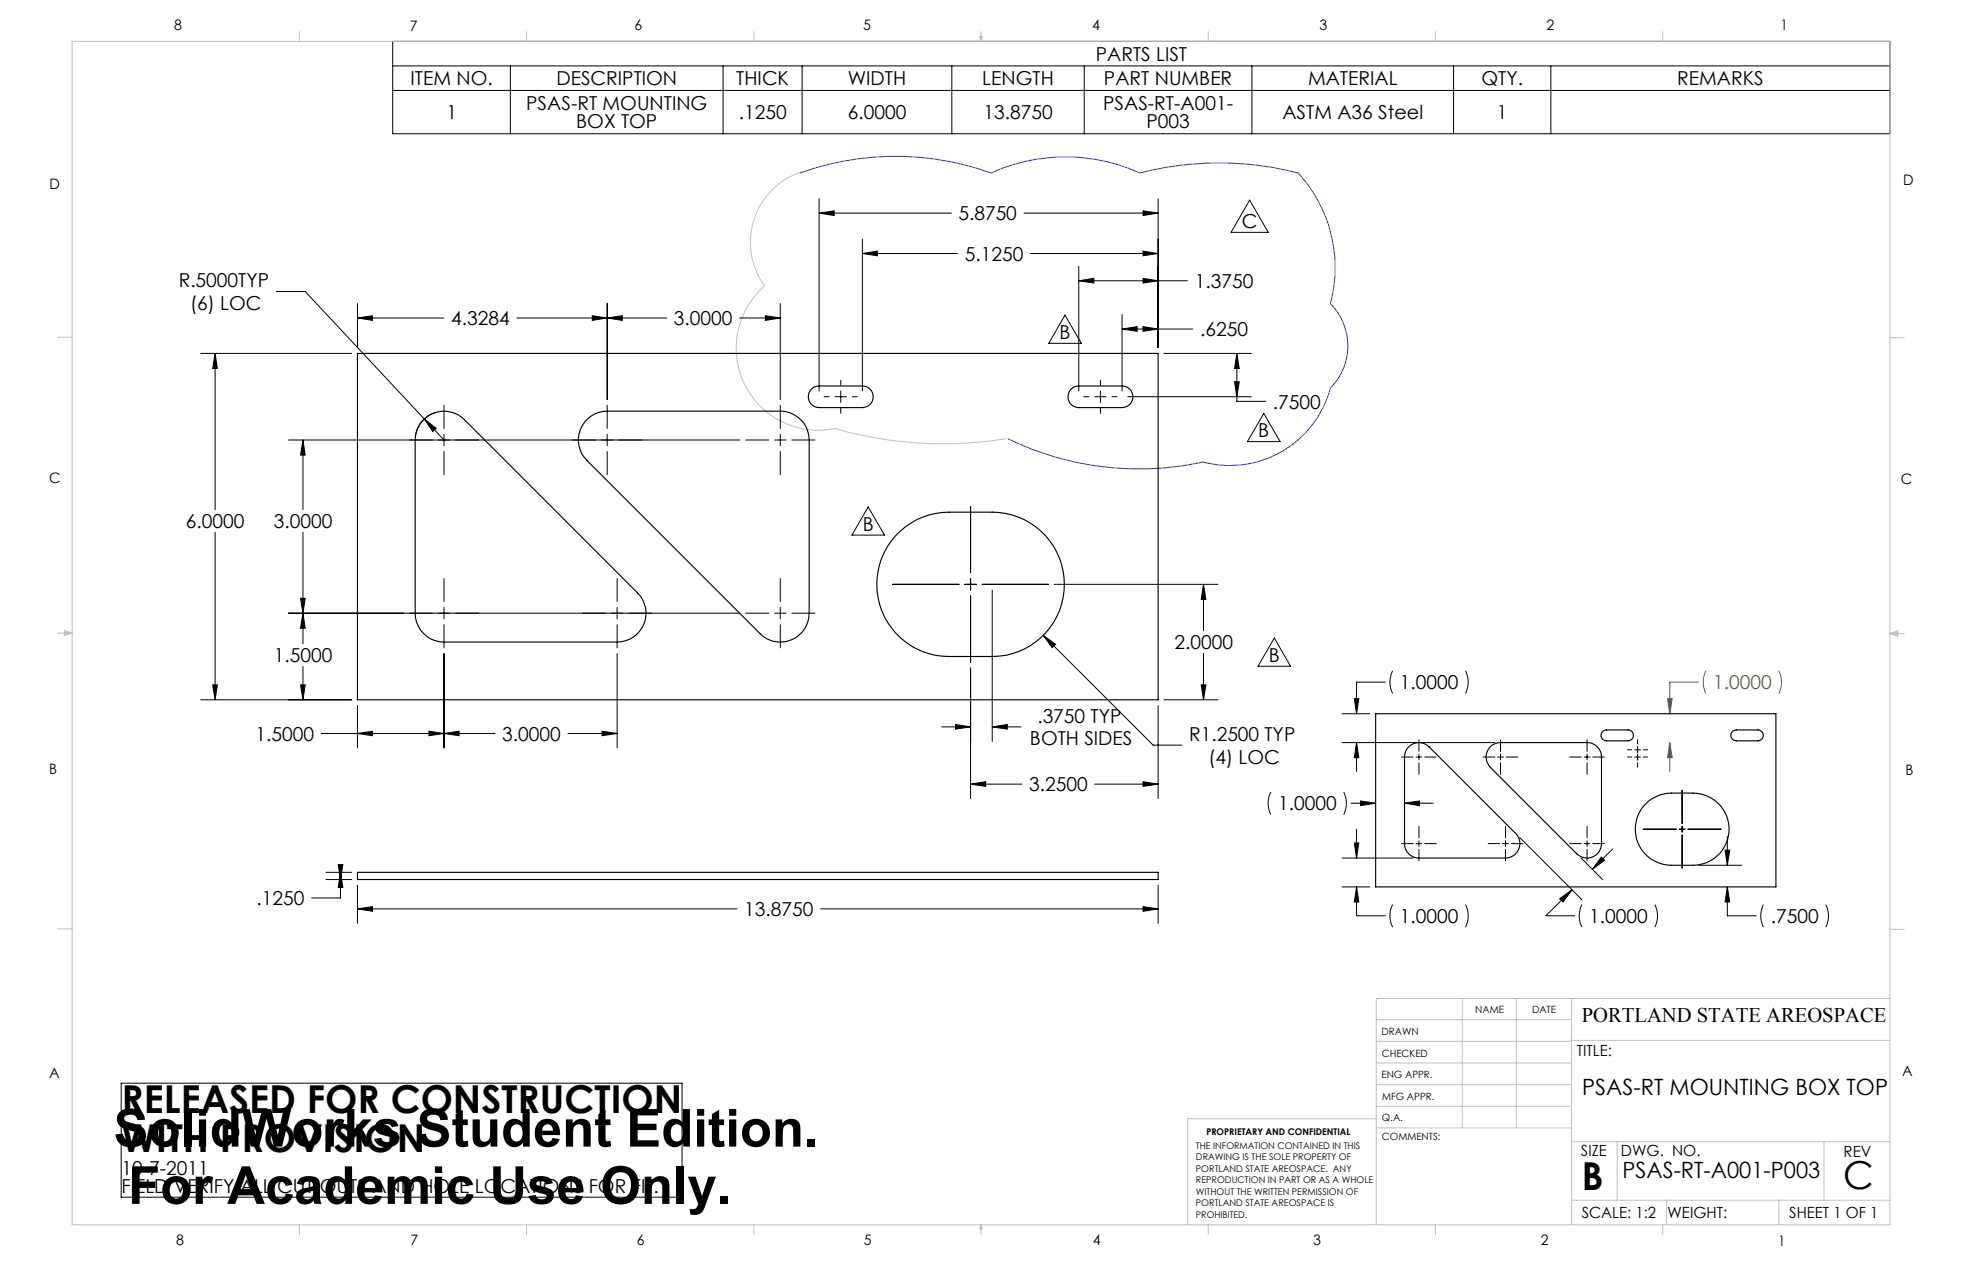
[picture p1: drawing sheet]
<svg xmlns="http://www.w3.org/2000/svg" width="432mm" height="279mm" viewBox="0 0 432 279" stroke-linecap="round" stroke-linejoin="round" font-family="sans-serif">
<g fill="none" stroke="#c0c0c0" stroke-width=".22">
<path d="M15.9 9.1h400v260.4h-400zM65.9 6.9v2.2M115.9 6.9v2.2M165.9 6.9v2.2M215.6 8h.6l-.3 1.1zM215.7 8l.2 1.1M215.9 6.9v2.2M216 8l-.1 1.1M265.9 6.9v2.2M315.9 6.9v2.2M365.9 6.9v2.2M176.5 37.8a16.3 16.3 0 0 0-8.2 25.1 18.1 18.1 0 0 0-4.4 21.6 18.1 18.1 0 0 0 19.8 9.8 86.5 86.5 0 0 0 37.9 2.2"/>
<path d="M12.7 74.2h3.2M415.9 74.3h3.2M12.7 139.3h3.2M14.2 139.1l1.7 .2M14.2 138.7l1.7 .6-1.7 .5zM15.9 139.3l-1.7 .3M415.9 139.4h3.2M415.9 139.4l1.8-.6v1.2zM415.9 139.4l1.8 .3M417.7 139.2l-1.8 .2M12.7 204.4h3.2M321.8 219.7v28.4"/>
<path d="M333.7 219.7v28.4M345.9 219.7v49.8M415.9 204.5h3.2M415.9 219.7h-113v49.8M302.9 233.9h43M302.9 229.1h43M302.9 224.3h43M302.9 238.6h43M345.9 228.9h70M302.9 248.1h43M302.9 243.4h43M302.9 246.1h-41.5v23.4"/>
<path d="M345.9 251.2h70M355.9 251.2v12.9M401.4 251.2v12.9M65.9 269.5v2.1M115.9 269.5v2.1M165.9 269.5v2.1M215.9 269.5v2.1M215.9 269.5l.3 .8h-.6zM265.9 269.5v2.1M315.9 269.5v2.1M345.9 264.1h70M365.9 269.5v2.1"/>
<path d="M366.8 264.1v5.4M391.5 264.1v5.4"/>
</g>
<path d="M176.1 38.1a62.1 62.1 0 0 1 42 0 39.7 39.7 0 0 1 32.8 0 69.4 69.4 0 0 1 34.8 0 30.7 30.7 0 0 1 7.1 28.7 13.2 13.2 0 0 1 0 18.6 22.8 22.8 0 0 1-28 16.2 66.2 66.2 0 0 1-42.9-5" fill="none" stroke="#00f" stroke-width=".22"/>
<g fill="none" stroke="#000" stroke-width=".22">
<path d="M86.4 9.1h329.5v20.3h-329.5zM86.4 14.5h329.5M86.4 19.9h329.5M112.3 14.5v14.9M159.1 14.5v14.9M176.5 14.5v14.9M209.5 14.5v14.9M238.6 14.5v14.9M275.5 14.5v14.9M319.9 14.5v14.9M341.3 14.5v14.9M180.3 46.9l3.3-.5v1z"/>
<path d="M180.3 43.7v42.3M180.3 46.9h29M189.8 55.8l3.3-.6v1.1zM189.8 52.6v33.4M189.8 55.8h20.9M225.4 46.9h29.5M226.8 55.8h28.1M237.4 58.6v27.4M251.6 55.2l3.3 .6-3.3 .5zM251.6 46.4l3.3 .5-3.3 .5zM254.9 43.7v32.8M275 44l4.1 7.1h-8.2z"/>
<path d="M44.2 77.8h33.2M47.3 77.8l.5 3.3h-1zM47.3 77.8v34.3M60.8 64.1h6.4l26.2 28.1M78.7 70l3.3-.5v1zM78.7 66.8v9.7M78.7 70h19M113.7 70h33M130.4 69.5l3.2 .5-3.2 .5zM133.6 70l3.3-.5v1zM133.6 66.8v21.1M162.8 70h8.9"/>
<path d="M168.5 69.5l3.2 .5-3.2 .5zM171.7 66.8v21.1M234.4 69.3l3.6 6.2h-7.2zM237.4 61.8l3.3-.6v1.1zM237.4 61.8h23.9M246.9 72.4l3.4-.5v1zM246.9 69.2v16.8M246.9 72.4h15.6M251.6 71.9l3.3 .5-3.3 .5zM251.6 61.2l3.3 .6-3.3 .5zM256.2 77.8h19.2M272.2 77.8l.5 3.3h-1z"/>
<path d="M272.2 77.8v10.5h6.4M63.5 96.8h99.3M66.7 96.8l.5 3.3h-1.1zM66.7 96.8v15.3M93.4 92.2l2.6 2-.8 .7zM93.4 92.2l4.3 4.6M95.9 90.7a6.4 6.4 0 0 0-4.4 4.9M97.7 89.2v5.1M97.7 95.5v2.6M97.7 99.3v5.1M133.6 89.2v5.1M133.6 95.5v2.6"/>
<path d="M133.6 99.3v5.1M164.1 96.8h5.1M170.5 96.8h2.5M171.7 89.2v5.1M171.7 95.5v2.6M171.7 99.3v5.1M174.3 96.8h5.1M181.4 87.3h1.1M183.8 87.3h2.5M185 83.6v1.1M185 86v2.5M185 89.8v1.1"/>
<path d="M187.6 87.3h1.1M238.5 87.3h1.1M240.9 87.3h2.6M242.2 83.6v1.1M242.2 86v2.5M242.2 89.8v1.1M244.7 87.3h1.1M248.2 87.3h27.2M271.7 84h1l-.5 3.3zM278.1 90.9l3.6 6.3h-7.2zM47.3 117.1v36.9M66.7 117.1v24.5"/>
<path d="M191.1 111.5l3.6 6.2h-7.2zM213.6 111.4v14.6M63.5 134.9h99.3M66.1 131.6h1.1l-.5 3.3zM66.7 134.9l.5 3.3h-1.1zM97.7 127.3v5.1M97.7 133.6v2.6M97.7 137.4v5.1M135.8 127.3v5.1M135.8 133.6v2.6M135.8 137.4v5.1M164.1 134.9h5.1"/>
<path d="M170.5 134.9h2.5M171.7 127.3v5.1M171.7 133.6v2.6M171.7 137.4v5.1M174.3 134.9h5.1M196.5 128.6h14.6M212.3 128.6h2.6M213.6 127.3v2.5M213.6 131.1v14.6M216.1 128.6h14.7M218.4 129.8v33.3M229.6 139.8l2.7 1.9-.7 .8z"/>
<path d="M229.6 139.8l24.2 24.1h6.3M232 128.6h36M264.9 128.6l.5 3.3h-1zM264.9 128.6v10.1M44.2 154h33.2M46.8 150.7h1l-.5 3.3zM66.1 150.7h1.1l-.5 3.3zM66.7 146.6v7.4M78.7 155.2v9.3M97.7 143.8v20.7M135.8 143.8v20.7M207.3 159.9h6.3"/>
<path d="M210.3 159.4l3.3 .5-3.3 .5zM213.6 147v28.7M218.4 159.9l3.3-.5v1zM218.4 159.9h6.3M254.9 155.2v20.5M256.2 154h11.8M264.4 150.7h1l-.5 3.3zM264.9 143.7v10.3M280.5 140.4l3.5 6.2h-7.1zM295.4 157h6.1M298.1 153.7h.9l-.4 3.3zM304.9 150.1h-6.3v6.9"/>
<path d="M306.5 147.6l-.1 .3a5.5 5.5 0 0 0 .1 4.7M322.5 147.6a5.8 5.8 0 0 1 0 5M70.7 161.4h38.2M78.7 161.4l3.3-.5v1zM94.4 160.9l3.3 .5-3.3 .5zM97.7 161.4l3.3-.5v1zM125 161.4h10.8M132.5 160.9l3.3 .5-3.3 .5zM213.6 172.5l3.3-.5v1zM213.6 172.5h11.3M240.9 172.5h14M251.6 172l3.3 .5-3.3 .5z"/>
<path d="M279.7 174.2a5.4 5.4 0 0 0 0 5M295.4 163.4h33.6M295.7 174.2a5.7 5.7 0 0 1 0 5M297.3 176.7h5.5M298.6 163.4l.4 3.3h-.9zM298.6 163.4v6.3M299.4 176.2l3.4 .5-3.4 .5zM308.5 166.5h2.5M309.1 176.7l3.3-.5v1zM309.1 176.7h6.4M311.6 166.5h1.3M312.3 162.7v2.6"/>
<path d="M312.3 165.9v1.3M312.3 167.8v2.6M313.5 166.5h2.6M326.4 166.5h2.6M329.6 166.5h1.3M330.2 162.7v2.6M330.2 165.9v1.3M330.2 167.8v2.6M331.5 166.5h2.5M345.5 166.5h2.5M348.7 166.5h1.2M349.3 162.7v2.6"/>
<path d="M349.3 165.9v1.3M349.3 167.8v2.6M350.6 166.5h2.5M358.2 166.5h.9M358.2 165h.9M359.8 166.5h1.2M359.8 165h1.2M360.4 162.7v1M360.4 164.3v1.3M360.4 165.9v1.3M360.4 167.8v1M361.7 166.5h.9"/>
<path d="M361.7 165h.9M370.2 173.8v7.4M71.8 191.9h5.6M71.8 193.5h5.6M74.4 190.2h1.1l-.6 3.3zM74.9 191.9l.6 3.3h-1.1zM74.9 191.9v5.7h-6.3M78.7 200l3.3-.5v1zM78.7 194.8v8.3M78.7 200h83.5M180.6 200h74.3M251.6 199.5l3.3 .5-3.3 .5z"/>
<path d="M254.9 194.8v8.3M295.4 195.1h6.1M295.4 188.8h15.6M298.1 185.5h.9l-.4 3.3zM298.6 195.1l.4 3.3h-.9zM298.6 195.1v6.4h6.3M298.6 182.4v6.4M306.5 199a5.4 5.4 0 0 0 0 5M308.5 185.6h2.5M311.6 185.6h1.3M312.3 181.8v2.5M312.3 185v1.2"/>
<path d="M312.3 186.9v2.5M313.5 185.6h2.6M322.5 199a5.7 5.7 0 0 1 0 5M327.5 185.6h2.6M330.7 185.6h1.3M331.3 181.8v2.5M331.3 185v1.2M331.3 186.9v2.5M332.6 185.6h2.5M334.5 184.3l13.7 13.7M343.3 197.7l2.7-1.9-2 2.6zM345.5 185.6h2.5"/>
<path d="M346 195.8l-5.8 5.7h6.4M347.9 188.7l4.8 4.8M348.2 199a5.4 5.4 0 0 0 0 5M348.7 185.6h1.2M349.3 181.8v2.5M349.3 185v1.2M349.3 186.9v2.5M350.6 185.6h2.5M352.4 188.6l.7 .7-2.7 1.9zM354.9 186.8l-4.5 4.4M361.6 182.4h7.3M364.2 199a5.7 5.7 0 0 1 0 5"/>
<path d="M369.6 182.4h1.2M370.2 181.8v1.3M370.2 183.7v7.3M371.5 182.4h7.3M373.9 190.4h9.4M379.7 187h1l-.5 3.4zM380.2 195.1l.5 3.3h-1zM380.2 195.1v6.4h6.3M380.2 184v6.4M388.1 199a5.7 5.7 0 0 0 0 5M401.8 199a5.4 5.4 0 0 1 0 5M26.7 238.3h123.4v25.1h-123.4z"/>
</g>
<path d="M367 153.7h1l-.5 3.3zM373.8 150.1h-6.3v6.9M375.4 147.6a5.8 5.8 0 0 0 0 5M391.5 147.6l.1 .3a5.5 5.5 0 0 1-.1 4.7M367.5 163.4l.5 3.3h-1zM367.5 163.4v6.3" fill="none" stroke="#808000" stroke-width=".22"/>
<path d="M46.8 150.7h1l-.5 3.3zM47.3 77.8l.5 3.3h-1zM66.7 96.8l.5 3.3h-1.1zM66.1 131.6h1.1l-.5 3.3zM97.7 161.4l3.3-.5v1zM132.5 160.9l3.3 .5-3.3 .5zM94.4 160.9l3.3 .5-3.3 .5zM78.7 161.4l3.3-.5v1zM133.6 70l3.3-.5v1zM168.5 69.5l3.2 .5-3.2 .5zM78.7 70l3.3-.5v1zM130.4 69.5l3.2 .5-3.2 .5zM218.4 159.9l3.3-.5v1zM210.3 159.4l3.3 .5-3.3 .5zM66.7 134.9l.5 3.3h-1.1zM66.1 150.7h1.1l-.5 3.3zM264.9 128.6l.5 3.3h-1zM264.4 150.7h1l-.5 3.3zM251.6 172l3.3 .5-3.3 .5zM213.6 172.5l3.3-.5v1zM229.6 139.8l2 2.7 .7-.8zM93.4 92.2l1.8 2.7 .8-.7zM246.9 72.4l3.4-.5v1zM251.6 71.9l3.3 .5-3.3 .5zM237.4 61.8l3.3-.6v1.1zM251.6 61.2l3.3 .6-3.3 .5zM189.8 55.8l3.3-.6v1.1zM251.6 55.2l3.3 .6-3.3 .5zM251.6 46.4l3.3 .5-3.3 .5zM180.3 46.9l3.3-.5v1zM271.7 84h1l-.5 3.3zM272.2 77.8l.5 3.3h-1zM74.9 191.9l.6 3.3h-1.1zM74.4 190.2h1.1l-.6 3.3zM78.7 200l3.3-.5v1zM251.6 199.5l3.3 .5-3.3 .5zM298.6 195.1l.4 3.3h-.9zM298.1 185.5h.9l-.4 3.3zM309.1 176.7l3.3-.5v1zM299.4 176.2l3.4 .5-3.4 .5zM298.6 163.4l.4 3.3h-.9zM298.1 153.7h.9l-.4 3.3zM352.4 188.6l.7 .7-2.7 1.9zM343.3 197.7l2.7-1.9-2 2.6zM380.2 195.1l.5 3.3h-1zM379.7 187h1l-.5 3.4z" fill="#000"/>
<path d="M367 153.7h1l-.5 3.3zM367.5 163.4l.5 3.3h-1z" fill="#808000"/>
<g fill="none" stroke="#000" stroke-width=".25">
<path d="M78.7 77.8h176.2v76.2h-176.2zM93 92.5a6.3 6.3 0 0 1 9.2-.2l38.1 38.1a6.3 6.3 0 0 1 1.4 6.9 6.3 6.3 0 0 1-5.9 4h-38.1a6.4 6.4 0 0 1-6.3-6.4v-38.1a6.5 6.5 0 0 1 1.6-4.3zM129.4 92.1a6.2 6.2 0 0 1 4.2-1.6h38.1a6.4 6.4 0 0 1 6.4 6.3v38.1a6.3 6.3 0 0 1-3.9 5.9 6.3 6.3 0 0 1-6.9-1.4l-38.1-38.1a6.3 6.3 0 0 1 .2-9.2zM178.7 85.5l.5-.3 1.1-.3h9.5a2.38 2.38 0 0 1 2.4 2.4 2.38 2.38 0 0 1-2.4 2.4h-9.5a2.39 2.39 0 0 1-2.2-1.6 2.39 2.39 0 0 1 .6-2.6zM235.8 85.5l.5-.3 1.1-.3h9.5a2.38 2.38 0 0 1 2.4 2.4 2.38 2.38 0 0 1-2.4 2.4h-9.5a2.39 2.39 0 0 1-2.2-1.6 2.39 2.39 0 0 1 .6-2.6zM197.1 117.9a15.8 15.8 0 0 1 11.7-5.2h9.6a15.9 15.9 0 0 1 15.8 15.9 15.9 15.9 0 0 1-15.8 15.8h-9.6a15.9 15.9 0 0 1-14.5-9.4 15.9 15.9 0 0 1 2.8-17.1zM302.8 157h88v38.1h-88zM309.9 164.4a3.1 3.1 0 0 1 4.6-.1l19.1 19a3.2 3.2 0 0 1 .7 3.5 3.2 3.2 0 0 1-3 2h-19a3.1 3.1 0 0 1-3.2-3.2v-19.1l.3-1.3zM328.1 164.2l1.2-.7 .9-.1h19.1a3.1 3.1 0 0 1 3.2 3.1v19.1a3.2 3.2 0 0 1-2 2.9 3.2 3.2 0 0 1-3.5-.6l-19-19.1a3.2 3.2 0 0 1 .1-4.6zM352.7 160.9l.9-.3h4.7a1.2 1.2 0 0 1 1.2 1.2 1.2 1.2 0 0 1-1.2 1.2h-4.7a1.2 1.2 0 0 1-1.2-.8 1.2 1.2 0 0 1 .3-1.3zM362 177.1a8.2 8.2 0 0 1 5.8-2.6h4.8a7.9 7.9 0 0 1 7.9 7.9 7.9 7.9 0 0 1-7.9 8h-4.8a7.9 7.9 0 0 1-7.2-4.8 7.9 7.9 0 0 1 1.4-8.5zM381.3 160.9l.8-.3h4.8a1.2 1.2 0 0 1 1.2 1.2 1.2 1.2 0 0 1-1.2 1.2h-4.8a1.2 1.2 0 0 1-1.1-.8 1.2 1.2 0 0 1 .3-1.3z"/>
<path d="M78.7 191.9h176.2v1.6h-176.2z"/>
</g>
<g font-size="11.5">
<text x="25" y="252.3">SolidWorks Student Edition.</text>
<text x="28.2" y="264.9">For Academic Use Only.</text>
</g>
<g font-size="8.5">
<text x="26.7" y="244.9">RELEASED FOR CONSTRUCTION</text>
<text x="26.7" y="253.4">WITH PROVISION</text>
<text x="348.1" y="261.8">B</text>
<text x="405.6" y="261.6">C</text>
</g>
<g font-size="4.9">
<text x="348.2" y="241">PSAS-RT MOUNTING BOX TOP</text>
<text x="357.1" y="259.2">PSAS-RT-A001-P003</text>
</g>
<text font-size="4.6" x="348.1" y="224.8">PORTLAND STATE AREOSPACE</text>
<g font-size="4.2">
<text x="241.2" y="13.3">PARTS LIST</text>
<text x="90.4" y="18.7">ITEM NO.</text>
<text x="122.5" y="18.7">DESCRIPTION</text>
<text x="162.1" y="18.7">THICK</text>
<text x="186.6" y="18.7">WIDTH</text>
<text x="216.2" y="18.7">LENGTH</text>
<text x="243" y="18.7">PART NUMBER</text>
<text x="287.9" y="18.7">MATERIAL</text>
<text x="326" y="18.7">QTY.</text>
<text x="369.1" y="18.7">REMARKS</text>
<text x="98.2" y="26.2">1</text>
<text x="115.8" y="24.1">PSAS-RT MOUNTING</text>
<text x="126.8" y="28.2">BOX TOP</text>
<text x="162.6" y="26.2">.1250</text>
<text x="186.6" y="26.2">6.0000</text>
<text x="216.4" y="26.2">13.8750</text>
<text x="242.8" y="24.1">PSAS-RT-A001-</text>
<text x="252.3" y="28.2">P003</text>
<text x="282.2" y="26.2">ASTM A36 Steel</text>
<text x="329.5" y="26.2">1</text>
<text x="210.9" y="48.4">5.8750</text>
<text x="273.3" y="50.2">C</text>
<text x="212.3" y="57.3">5.1250</text>
<text x="39.4" y="63.2">R.5000TYP</text>
<text x="262.9" y="63.3">1.3750</text>
<text x="41.8" y="68.2">(6) LOC</text>
<text x="99.3" y="71.5">4.3284</text>
<text x="148.3" y="71.5">3.0000</text>
<text x="233.2" y="74.6">B</text>
<text x="264.1" y="73.9">.6250</text>
<text x="280.2" y="89.9">.7500</text>
<text x="276.9" y="96.2">B</text>
<text x="40.9" y="116.2">6.0000</text>
<text x="60.2" y="116.2">3.0000</text>
<text x="189.9" y="116.8">B</text>
<text x="258.5" y="142.8">2.0000</text>
<text x="60.2" y="145.7">1.5000</text>
<text x="279.2" y="145.7">B</text>
<text x="308.1" y="151.6">1.0000</text>
<text x="228.3" y="159">.3750 TYP</text>
<text x="56.3" y="162.9">1.5000</text>
<text x="110.5" y="162.9">3.0000</text>
<text x="226.7" y="164">BOTH SIDES</text>
<text x="261.7" y="163">R1.2500 TYP</text>
<text x="265.9" y="168">(4) LOC</text>
<text x="226.5" y="174.1">3.2500</text>
<text x="281.3" y="178.3">1.0000</text>
<text x="56.5" y="199.1">.1250</text>
<text x="163.8" y="201.5">13.8750</text>
<text x="308.1" y="203">1.0000</text>
<text x="349.7" y="203">1.0000</text>
<text x="389.7" y="203">.7500</text>
<text x="26.7" y="258.4">10-7-2011</text>
<text x="26.7" y="262.5">FIELD VERIFY ALL CUT-OUTS AND HOLE LOCATIONS FOR FIT.</text>
</g>
<text font-size="4.2" fill="#808000" x="377" y="151.6">1.0000</text>
<g font-size="3.4">
<text x="347.1" y="232.3">TITLE:</text>
<text x="347.9" y="254.3">SIZE</text>
<text x="356.7" y="254.4">DWG. NO.</text>
<text x="405.7" y="254.5">REV</text>
<text x="348.1" y="267.9">SCALE: 1:2</text>
<text x="367" y="268">WEIGHT:</text>
<text x="393.8" y="267.9">SHEET 1 OF 1</text>
</g>
<g font-size="3.2">
<text x="38.3" y="6.7">8</text>
<text x="90.2" y="6.7">7</text>
<text x="139.7" y="6.5">6</text>
<text x="190" y="6.5">5</text>
<text x="240.4" y="6.5">4</text>
<text x="290.4" y="6.7">3</text>
<text x="340.4" y="6.5">2</text>
<text x="391.9" y="6.7">1</text>
<text x="10.9" y="41.6">D</text>
<text x="418.9" y="40.7">D</text>
<text x="10.9" y="106.3">C</text>
<text x="418.4" y="106.4">C</text>
<text x="10.8" y="170.2">B</text>
<text x="419.4" y="170.6">B</text>
<text x="10.8" y="237.2">A</text>
<text x="418.6" y="236.8">A</text>
<text x="38.8" y="273.8">8</text>
<text x="90.4" y="273.8">7</text>
<text x="140.2" y="273.8">6</text>
<text x="190.1" y="273.9">5</text>
<text x="240.5" y="273.8">4</text>
<text x="289" y="273.9">3</text>
<text x="339.1" y="273.8">2</text>
<text x="391.4" y="274.1">1</text>
</g>
<g font-size="2.2">
<text x="304.1" y="227.7">DRAWN</text>
<text x="324.7" y="222.9">NAME</text>
<text x="337.2" y="222.9">DATE</text>
<text x="304.1" y="232.6">CHECKED</text>
<text x="304" y="237.2">ENG APPR.</text>
<text x="304.2" y="241.9">MFG APPR.</text>
<text x="304.1" y="246.7">Q.A.</text>
<text x="304.1" y="250.9">COMMENTS:</text>
</g>
<g font-size="2">
<text x="265.5" y="249.6">PROPRIETARY AND CONFIDENTIAL</text>
<text x="263.2" y="252.8">THE INFORMATION CONTAINED IN THIS</text>
<text x="263.2" y="255.3">DRAWING IS THE SOLE PROPERTY OF</text>
<text x="263.2" y="257.8">PORTLAND STATE AREOSPACE. ANY</text>
<text x="263.2" y="260.4">REPRODUCTION IN PART OR AS A WHOLE</text>
<text x="263.2" y="262.9">WITHOUT THE WRITTEN PERMISSION OF</text>
<text x="263.2" y="265.4">PORTLAND STATE AREOSPACE IS</text>
<text x="263.2" y="267.9">PROHIBITED.</text>
</g>
</svg>
